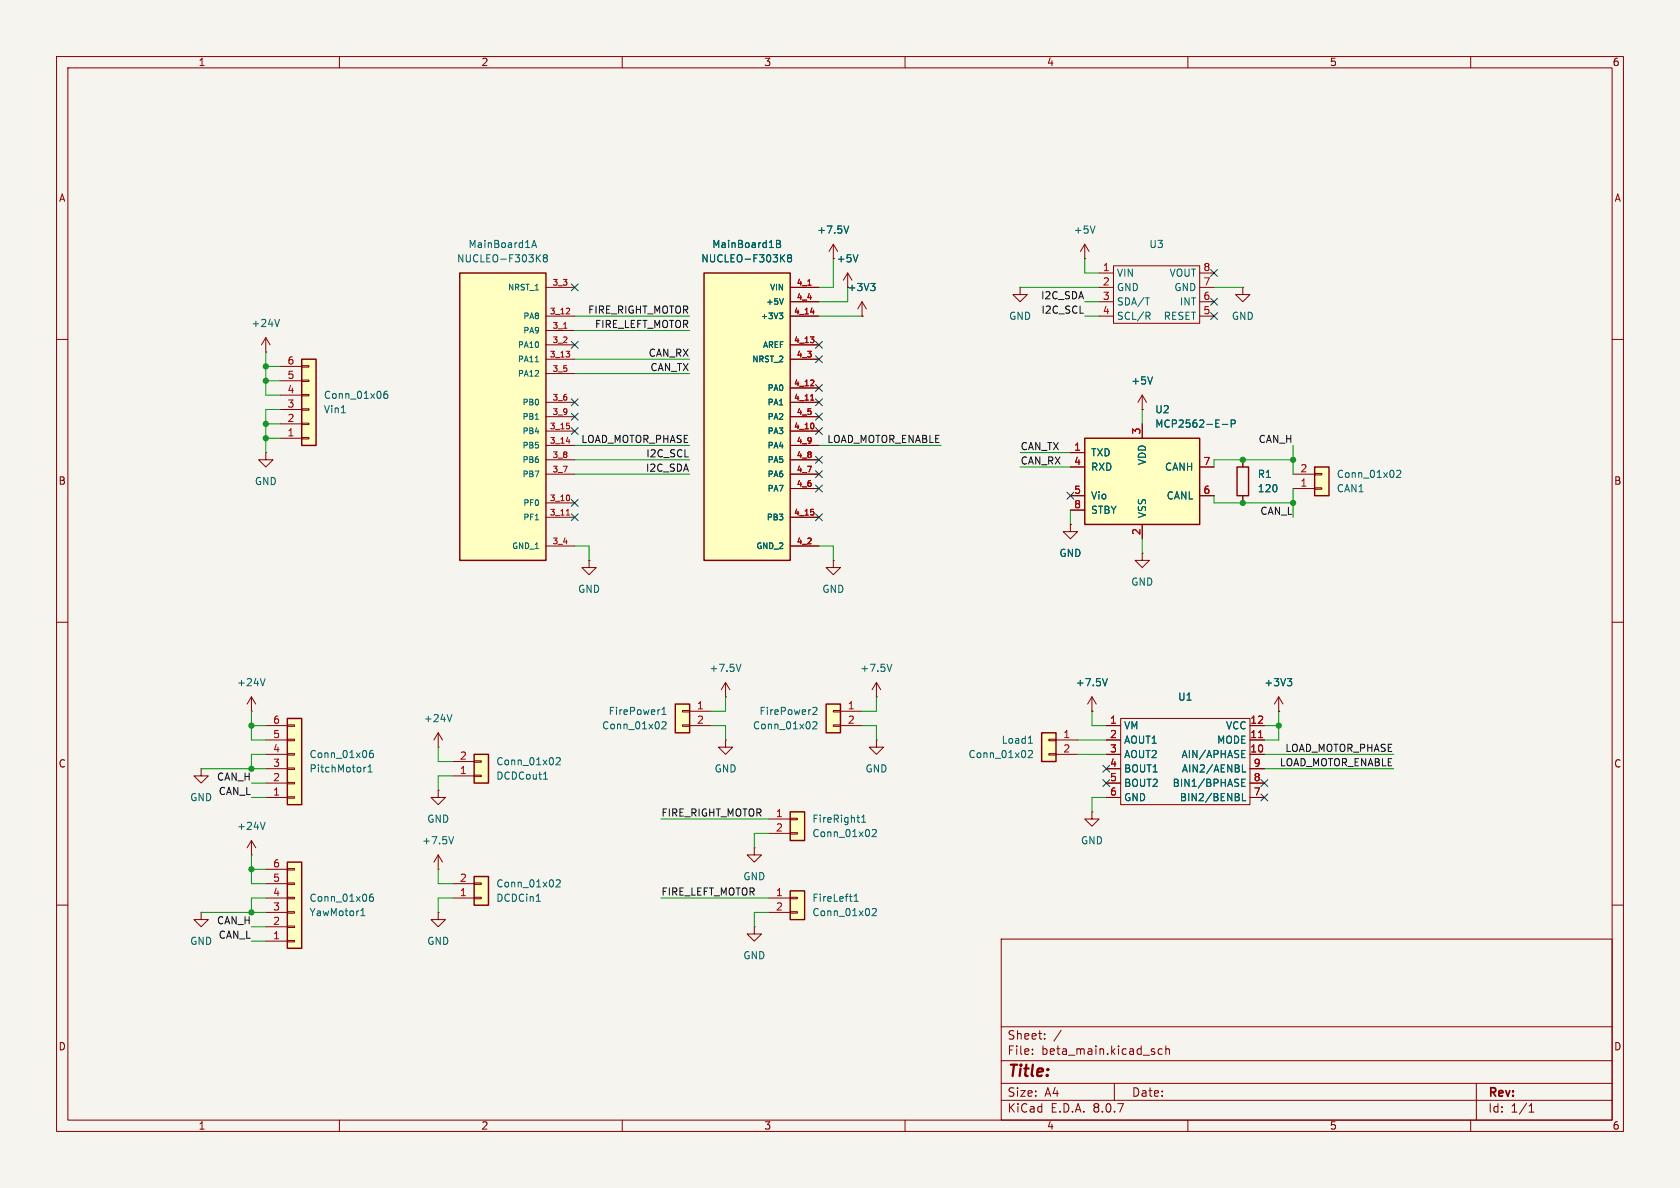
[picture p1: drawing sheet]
<svg xmlns="http://www.w3.org/2000/svg" width="297mm" height="210mm" viewBox="0 0 297 210" stroke-linecap="round" stroke-linejoin="round" font-family="sans-serif">
<path d="M0 0h297v210h-297z" fill="#f5f4ef" stroke="#f5f4ef" stroke-width=".18"/>
<g fill="none" stroke="#840000" stroke-width=".18">
<path d="M10 10h277v190h-277zM12 12h273v186h-273zM60 10v2M110 10v2M160 10v2M210 10v2M260 10v2M10 60h2M285 60h2M10 110h2M285 110h2M10 160h2"/>
<path d="M177 166h108v32h-108zM285 160h2M60 198v2M110 198v2M160 198v2M177 194.5h108M177 191.5h108M177 187.5h108M177 181.5h108M182.5 186.3v.1M182.5 185.5v.1M184.7 183.6v.1"/>
<path d="M184.7 182.8v.1M187.6 182.1l-1.3 2M197 191.5v3M205.5 185.5l-.5-.1-.3 .3v.4l.2 .2h.6M206.1 185.5l.2-.1 .4 .1v.9M206.1 184.9v1.5M210 198v2M260 198v2M261 191.5v6.5M270.3 196.6h.9M270.3 195.5l.4-.4v1.5"/>
</g>
<path d="M81.3 48.3h15.2v50.8h-15.2z" fill="#ffffc2"/>
<path d="M81.3 48.3h15.2v50.8h-15.2z" fill="none" stroke="#840000" stroke-width=".25"/>
<g fill="none" stroke="#840000" stroke-width=".18">
<path d="M96.5 58.4h5.1M96.5 55.9h5.1M96.5 50.8h5.1M147.3 43.2l-.7 1.3M147.3 43.2v2.5M147.3 43.2l.8 1.3M149.9 48.3l-.8 1.2M149.9 48.3v2.5M149.9 48.3l.7 1.2M152.4 55.9h.1M152.4 53.3l-.8 1.3M152.4 53.3v2.6"/>
<path d="M152.4 53.3l.8 1.3M180.3 50.8v1.3h1.3l-1.3 1.2-1.2-1.2h1.2M180.3 50.8h.1M191.8 45.7h.1M191.8 43.2l-.8 1.3M191.8 43.2v2.5M191.8 43.2l.7 1.3M96.5 63.5h5.1M96.5 78.7h5.1M96.5 76.2h5.1M96.5 61h5.1M96.5 66h5.1"/>
<path d="M96.5 71.1h5.1M96.5 73.7h5.1M96.5 88.9h5.1M96.5 91.4h5.1M96.5 96.5h5.1M96.5 83.8h5.1M96.5 81.3h5.1M77.5 153.7h.1M77.5 151.1l-.8 1.3M77.5 151.1v2.6M77.5 151.1l.7 1.3"/>
</g>
<path d="M99.6 58h.6M100.1 55.5h.6M100.7 54.6v.3M100.1 62.1h.6l-.3 .4M100.1 78h.7M100.7 62.6v.4M100.7 75.3v.4M100.1 91.1h.6M100.7 87.7v.6" fill="none" stroke="#a90000" stroke-width=".18"/>
<g fill="none" stroke="#006464" stroke-width=".18">
<path d="M150 39.9l-.4 1.3M193.6 39.9l-.4 1.3M94 43.8l.4-1.3 .5 1.3M94.1 43.4h.6M95 45.6l.6 .7M95.6 45l-.8 .8M96.3 45.6l-.3-.3 .3-.3h.2l.3 .3-.3 .3M96.3 45.6l-.3 .2 .1 .4 .2 .1 .3-.1 .2-.1v-.3l-.3-.2M96.3 45.6h.2M151.7 45l-.4 1.3M153.9 50.1h.8l-.4 .5M154.5 50.6l.2 .2v.3l-.2 .3"/>
<path d="M94.6 64h.6M94.6 74.1h.6M94.6 91.9h.6M80.2 147.9l-.4 1.3"/>
</g>
<path d="M184.1 129.5h2.6v5.1h-2.6z" fill="#ffffc2"/>
<path d="M147.3 99.1v1.2h1.3l-1.3 1.3-1.3-1.3h1.3M147.3 99.1h.1M185.4 133.2h1.3v.3h-1.3zM185.4 130.7h1.3v.2h-1.3zM186.7 130.8h3.8M186.7 133.4h3.8M193 125.7h.1M193 123.2l-.7 1.3M193 123.2v2.5M193 123.2l.8 1.3" fill="none" stroke="#840000" stroke-width=".18"/>
<path d="M184.1 129.5h2.6v5.1h-2.6z" fill="none" stroke="#840000" stroke-width=".25"/>
<path d="M195.8 120l-.5 1.2M181.8 131.4h.7M181.8 132.8l.5-.1 .2 .3-.8 .9h.8" fill="none" stroke="#006464" stroke-width=".18"/>
<path d="M83.8 154.9h2.6v5.1h-2.6z" fill="#ffffc2"/>
<g fill="none" stroke="#840000" stroke-width=".18">
<path d="M104.1 99.1v1.2h1.3l-1.3 1.3-1.2-1.3h1.2M104.1 99.1h.1M201.9 97.8v1.3h1.3l-1.3 1.2-1.2-1.2h1.2M201.9 97.8h.1M128.3 123.2h.1M128.3 120.7l-.8 1.2M128.3 120.7v2.5M128.3 120.7l.7 1.2M80 158.8h3.8M80 156.2h3.8M83.8 156.1h1.3v.2h-1.3zM83.8 158.6h1.3v.3h-1.3z"/>
<path d="M133.3 163.8v1.3h1.3l-1.3 1.3-1.2-1.3h1.2M133.3 163.8h.1"/>
</g>
<path d="M83.8 154.9h2.6v5.1h-2.6z" fill="none" stroke="#840000" stroke-width=".25"/>
<path d="M131 117.4l-.4 1.3M94.8 159.3h.7M98.3 155.6l.5-.1 .2 .4-.7 .9h.7" fill="none" stroke="#006464" stroke-width=".18"/>
<path d="M50.8 127h2.5v15.2h-2.5z" fill="#ffffc2"/>
<path d="M47 138.4h3.8M47 135.9h3.8M47 133.4h3.8M47 130.8h3.8M47 128.3h3.8M50.8 128.1h1.3v.3h-1.3zM50.8 130.7h1.3v.2h-1.3zM50.8 133.2h1.3v.3h-1.3zM50.8 135.8h1.3v.2h-1.3zM50.8 138.3h1.3v.3h-1.3zM47 141h3.8M50.8 140.8h1.3v.3h-1.3z" fill="none" stroke="#840000" stroke-width=".18"/>
<path d="M50.8 127h2.5v15.2h-2.5z" fill="none" stroke="#840000" stroke-width=".25"/>
<path d="M64.3 135.6v.9M64.7 135.6l-.4 .3M65.1 136.5h.7M65.1 135.6l.3-.4v1.3M65.9 132.7h-.4a.86 .86 0 0 0 0 1.2l.5-.1v-.4l-.2-.3h-.3l-.2 .3" fill="none" stroke="#006464" stroke-width=".18"/>
<path d="M50.8 152.4h2.5v15.2h-2.5z" fill="#ffffc2"/>
<g fill="none" stroke="#840000" stroke-width=".18">
<path d="M128.3 130.8v1.3h1.2l-1.2 1.3-1.3-1.3h1.3M128.3 130.8h.1M47 158.8h3.8M47 156.2h3.8M47 153.7h3.8M50.8 153.5h1.3v.3h-1.3zM50.8 156.1h1.3v.2h-1.3zM50.8 158.6h1.3v.3h-1.3zM133.3 149.9v1.2h1.3l-1.3 1.3-1.2-1.3h1.2M133.3 149.9h.1M47 166.4h3.8M47 163.8h3.8"/>
<path d="M47 161.3h3.8M50.8 161.2h1.3v.2h-1.3zM50.8 163.7h1.3v.3h-1.3zM50.8 166.2h1.3v.3h-1.3z"/>
</g>
<path d="M50.8 152.4h2.5v15.2h-2.5z" fill="none" stroke="#840000" stroke-width=".25"/>
<path d="M65.9 158.1h-.4a.86 .86 0 0 0 0 1.2l.5-.1v-.4l-.2-.3h-.3l-.2 .3M63.8 161.9h.7M63.8 161l.4-.4v1.3" fill="none" stroke="#006464" stroke-width=".18"/>
<path d="M124.5 48.3h15.2v50.8h-15.2z" fill="#ffffc2"/>
<path d="M124.5 48.3h15.2v50.8h-15.2z" fill="none" stroke="#840000" stroke-width=".25"/>
<g fill="none" stroke="#840000" stroke-width=".18">
<path d="M139.7 50.8h5.1M139.7 55.9h5.1M139.7 53.3h5.1M139.7 76.2h5.1M139.7 71.1h5.1M139.7 68.6h5.1M139.7 61h5.1M139.7 63.5h5.1M139.7 73.7h5.1M139.7 78.7h5.1M139.7 91.4h5.1M139.7 96.5h5.1"/>
<path d="M139.7 86.4h5.1M139.7 83.8h5.1M139.7 81.3h5.1"/>
</g>
<path d="M142.8 50.4h.6M143.3 59.6h.6l-.4 .3M143.3 55.2h.6M143.3 68.2h.6M143.3 70.7h.6M143.8 75v.6M143.8 60v.5M143.8 67.3v.3M143.8 90.5v.5" fill="none" stroke="#a90000" stroke-width=".18"/>
<path d="M137.3 42.5h.4l.2 .2-.2 .4 .2 .1 .1 .3-.2 .3h-.5zM137.3 43.1h.4M137.8 55.3h.6l-.3 .4 .2 .1 .1 .3-.2 .2h-.3M138.2 45.6l.5 .7M138.5 52.8l-.4 1M138.7 45l-.7 .8M139.5 45.6l-.3-.3 .3-.3h.2l.2 .3-.2 .3M139.5 45.6l-.3 .2 .1 .4 .2 .1 .3-.1 .1-.1v-.3l-.2-.2M139.5 45.6h.2" fill="none" stroke="#006464" stroke-width=".18"/>
<path d="M139.7 157.5h2.5v5.1h-2.5z" fill="#ffffc2"/>
<path d="M135.9 158.8h3.8M139.7 158.6h1.3v.3h-1.3zM135.9 161.3h3.8M139.7 161.2h1.3v.2h-1.3z" fill="none" stroke="#840000" stroke-width=".18"/>
<path d="M139.7 157.5h2.5v5.1h-2.5z" fill="none" stroke="#840000" stroke-width=".25"/>
<path d="M151 159.3h.7M151 158.4l.4-.3v1.2M154.2 160.7l.5-.1 .2 .4-.8 .9h.8" fill="none" stroke="#006464" stroke-width=".18"/>
<path d="M53.3 63.5h2.6v15.2h-2.6z" fill="#ffffc2"/>
<g fill="none" stroke="#840000" stroke-width=".18">
<path d="M49.5 77.5h3.8M49.5 74.9h3.8M49.5 72.4h3.8M49.5 69.9h3.8M49.5 67.3h3.8M49.5 64.8h3.8M53.3 64.6h1.3v.3h-1.3zM53.3 67.2h1.3v.2h-1.3zM53.3 69.7h1.3v.3h-1.3zM53.3 72.3h1.3v.2h-1.3zM53.3 74.8h1.3v.3h-1.3zM53.3 77.3h1.3v.3h-1.3z"/>
<path d="M154.9 130.8v1.3h1.3l-1.3 1.3-1.2-1.3h1.2M154.9 130.8h.1M35.6 161.3v1.3h1.2l-1.2 1.2-1.3-1.2h1.3M35.6 161.3h.1M77.5 161.3v1.3h1.2l-1.2 1.2-1.3-1.2h1.3M77.5 161.3h.1"/>
</g>
<path d="M53.3 63.5h2.6v15.2h-2.6z" fill="none" stroke="#840000" stroke-width=".25"/>
<path d="M60.3 73h.8M68.4 69.2h-.3a.86 .86 0 0 0 0 1.2l.4-.1 .1-.4-.3-.3h-.2l-.3 .3" fill="none" stroke="#006464" stroke-width=".18"/>
<path d="M139.7 143.5h2.5v5.1h-2.5z" fill="#ffffc2"/>
<path d="M226.1 125.7h.1M226.1 123.2l-.8 1.3M226.1 123.2v2.5M226.1 123.2l.7 1.3M44.4 151.1h.1M44.4 148.6l-.7 1.3M44.4 148.6v2.5M44.4 148.6l.8 1.3M135.9 144.8h3.8M135.9 147.3h3.8M139.7 147.2h1.3v.2h-1.3zM139.7 144.7h1.3v.2h-1.3z" fill="none" stroke="#840000" stroke-width=".18"/>
<path d="M139.7 143.5h2.5v5.1h-2.5z" fill="none" stroke="#840000" stroke-width=".25"/>
<path d="M227.6 120h.8l-.5 .4M228.1 120.4l.3 .3v.3l-.3 .2M46.9 145.4l-.5 1.2M151.5 144.5h.5M151.8 145.4h.2M152.3 145.4h.8M152.3 144.5l.4-.4v1.3M154.2 146.8l.5-.2 .2 .4-.8 .9h.8" fill="none" stroke="#006464" stroke-width=".18"/>
<path d="M232.4 82.6h2.5v5h-2.5z" fill="#ffffc2"/>
<g fill="none" stroke="#840000" stroke-width=".18">
<path d="M47 59.7l-.8 1.3M47 59.7v2.5M47 59.7l.8 1.3M194.3 48.3h2.5M194.3 50.8h2.5M194.3 53.3h2.5M194.3 55.9h2.5M196.8 47h15.3v10.2h-15.3zM212.1 48.3h2.5M212.1 50.8h2.5M212.1 53.3h2.5M212.1 55.9h2.5"/>
<path d="M219.7 50.8v1.3h1.3l-1.3 1.2-1.3-1.2h1.3M219.7 50.8h.1M47 62.2h.1M201.9 72.4h.1M201.9 69.9l-.7 1.2M201.9 69.9v2.5M201.9 69.9l.8 1.2M228.6 86.4h3.8M228.6 83.8h3.8M232.4 83.7h1.3v.2h-1.3zM232.4 86.2h1.3v.3h-1.3zM154.9 123.2h.1"/>
<path d="M154.9 120.7l-.7 1.2M154.9 120.7v2.5M154.9 120.7l.8 1.2"/>
</g>
<path d="M232.4 82.6h2.5v5h-2.5z" fill="none" stroke="#840000" stroke-width=".25"/>
<path d="M49.4 56.5l-.4 1.2M202.5 52.6h.7M202.9 55.9l.4 .6M203.1 55.2l.2 .2v.3l-.2 .2M203.7 66.6l-.4 1.3M246.9 83.3l.5-.2 .2 .4-.7 .9h.7M157.7 117.4l-.5 1.3" fill="none" stroke="#006464" stroke-width=".18"/>
<path d="M119.4 124.5h2.5v5h-2.5z" fill="#ffffc2"/>
<path d="M47 80v1.3h1.3l-1.3 1.3-1.3-1.3h1.3M47 80h.1M120.6 128.1h1.3v.3h-1.3zM120.6 125.6h1.3v.3h-1.3zM121.9 125.7h3.8M121.9 128.3h3.8" fill="none" stroke="#840000" stroke-width=".18"/>
<path d="M119.4 124.5h2.5v5h-2.5z" fill="none" stroke="#840000" stroke-width=".25"/>
<path d="M117 126.3h.8M117 125.4l.4-.4v1.3M117 127.7l.5-.1 .3 .3-.8 .9h.8" fill="none" stroke="#006464" stroke-width=".18"/>
<path d="M191.8 77.5h20.3v15.2h-20.3z" fill="#ffffc2"/>
<path d="M191.8 77.5h20.3v15.2h-20.3zM218.7 82.6h2v5h-2z" fill="none" stroke="#840000" stroke-width=".25"/>
<g fill="none" stroke="#840000" stroke-width=".18">
<path d="M201.9 74.9v2.6M189.2 80h2.6M189.2 82.6h2.6M189.2 87.6h2.6M189.2 90.2h2.6M201.9 92.7v2.6M212.1 82.6h2.5M212.1 87.6h2.5M219.7 81.3v1.3M219.7 87.6v1.3M35.6 135.9v1.3h1.2l-1.2 1.2-1.3-1.2h1.3M35.6 135.9h.1"/>
<path d="M44.4 125.7h.1M44.4 123.2l-.7 1.3M44.4 123.2v2.5M44.4 123.2l.8 1.3M77.5 132.1h.1M77.5 139.7v1.3h1.2l-1.2 1.2-1.3-1.2h1.3M77.5 139.7h.1M77.5 129.5l-.8 1.3M77.5 129.5v2.6M77.5 129.5l.7 1.3M195.6 128.3h2.5M195.6 133.4h2.5"/>
<path d="M195.6 130.8h2.5M195.6 135.9h2.5M195.6 138.4h2.5M198.1 127h22.9v15.2h-22.9zM221 128.3h2.5M221 133.4h2.5M221 130.8h2.5M221 135.9h2.5M221 138.4h2.5M193 143.5v1.3h1.3l-1.3 1.3-1.2-1.3h1.2M193 143.5h.1M195.6 141h2.5"/>
<path d="M221 141h2.5"/>
</g>
<path d="M216.1 75h1M217.7 74.9l.6-.1 .1-.1-.1-.3-.6-.2v1.3M46.9 120l-.5 1.2M79.9 126.3l-.4 1.3M219.5 133.3h.4M219.5 133.9h.6M219.5 132.7h.6M219.5 138.3h.4M219.6 136.5h.7M220.1 137.7h-.6v1.3h.6M219.6 140.3v1.2h.7" fill="none" stroke="#006464" stroke-width=".18"/>
<path d="M222.5 130.4h.7" fill="none" stroke="#a90000" stroke-width=".18"/>
<path d="M83.8 133.4h2.6v5h-2.6z" fill="#ffffc2"/>
<path d="M80 137.2h3.8M80 134.6h3.8M83.8 134.5h1.3v.2h-1.3zM83.8 137h1.3v.3h-1.3z" fill="none" stroke="#840000" stroke-width=".18"/>
<path d="M83.8 133.4h2.6v5h-2.6z" fill="none" stroke="#840000" stroke-width=".25"/>
<path d="M96.1 137.7h.7M98.3 134.1l.5-.2 .2 .4-.7 .9h.7" fill="none" stroke="#006464" stroke-width=".18"/>
<path d="M146 124.5h2.6v5h-2.6z" fill="#ffffc2"/>
<g fill="none" stroke="#840000" stroke-width=".18">
<path d="M139.7 50.8h5.1M139.7 55.9h5.1M139.7 53.3h5.1M152.4 55.9h.1M139.7 76.2h5.1M139.7 71.1h5.1M139.7 68.6h5.1M139.7 61h5.1M139.7 63.5h5.1M139.7 73.7h5.1M139.7 78.7h5.1M201.9 72.4h.1"/>
<path d="M201.9 74.9v2.6M139.7 91.4h5.1M139.7 96.5h5.1M139.7 86.4h5.1M139.7 83.8h5.1M139.7 81.3h5.1M189.2 92.7v1.3h1.3l-1.3 1.3-1.2-1.3h1.2M189.2 92.7h.1M189.2 80h2.6M189.2 82.6h2.6M189.2 87.6h2.6M189.2 90.2h2.6"/>
<path d="M201.9 92.7v2.6M212.1 82.6h2.5M212.1 87.6h2.5M219.7 81.3v1.3M219.7 87.6v1.3M147.3 128.1h1.3v.3h-1.3zM147.3 125.6h1.3v.3h-1.3zM148.6 125.7h3.8M148.6 128.3h3.8M193 125.7h.1M195.6 128.3h2.5M195.6 133.4h2.5"/>
<path d="M195.6 130.8h2.5M195.6 135.9h2.5M195.6 138.4h2.5M221 128.3h2.5M221 133.4h2.5M221 130.8h2.5M221 135.9h2.5M221 138.4h2.5M226.1 125.7h.1M195.6 141h2.5M221 141h2.5"/>
</g>
<path d="M146 124.5h2.6v5h-2.6z" fill="none" stroke="#840000" stroke-width=".25"/>
<g fill="none" stroke="#006464" stroke-width=".18">
<path d="M150 39.9l-.4 1.3M137.3 42.5h.4l.2 .2-.2 .4 .2 .1 .1 .3-.2 .3h-.5zM137.3 43.1h.4M137.8 55.3h.6l-.3 .4 .2 .1 .1 .3-.2 .2h-.3M138.2 45.6l.5 .7M138.5 52.8l-.4 1M138.7 45l-.7 .8M139.5 45.6l-.3-.3 .3-.3h.2l.2 .3-.2 .3M139.5 45.6l-.3 .2 .1 .4 .2 .1 .3-.1 .1-.1v-.3l-.2-.2M139.5 45.6h.2M151.7 45l-.4 1.3M153.9 50.1h.8l-.4 .5"/>
<path d="M154.5 50.6l.2 .2v.3l-.2 .3M203.7 66.6l-.4 1.3M216.1 75h1M217.7 74.9l.6-.1 .1-.1-.1-.3-.6-.2v1.3M195.8 120l-.5 1.2M227.6 120h.8l-.5 .4M143.7 125.2l.5-.2 .2 .4-.8 .9h.8M143.7 127.7l.5-.1 .2 .3-.8 .9h.8M219.5 133.3h.4M219.5 133.9h.6M219.5 132.7h.6M219.5 138.3h.4"/>
<path d="M219.6 136.5h.7M220.1 137.7h-.6v1.3h.6M228.1 120.4l.3 .3v.3l-.3 .2M219.6 140.3v1.2h.7"/>
</g>
<g fill="none" stroke="#009600" stroke-width=".18">
<path d="M101.6 55.9h20.3M101.6 58.4h20.3M144.8 55.9h7.6M147.3 45.7v5.1h-2.5M149.9 50.8v2.5h-5.1M180.3 50.8h14M191.8 45.7v2.6h2.5M191.8 55.9h2.5M191.8 53.3h2.5M214.6 50.8h5.1M47 62.2v7.7h2.5M47 74.9h2.5"/>
<path d="M47 77.5h2.5M47 64.8h2.5M47 67.3h2.5M49.5 72.4h-2.5v7.6M101.6 78.7h20.3M101.6 63.5h20.3M101.6 66h20.3M144.8 78.7h21.6M201.9 72.4v2.5M228.6 78.7v5.1M101.6 81.3h20.3M101.6 83.8h20.3"/>
<path d="M101.6 96.5h2.5v2.6M144.8 96.5h2.5v2.6M180.3 82.6h8.9M180.3 80h8.9M189.2 90.2v2.5M201.9 95.3v2.5M214.6 87.6v1.3h14M228.6 86.4v5M228.6 81.3h-14v1.3M35.6 135.9h11.4M44.4 125.7v5.1h2.6M44.4 128.3h2.6"/>
<path d="M44.4 138.4h2.6M47 133.4h-2.6v2.5M77.5 132.1v2.5h2.5M80 137.2h-2.5v2.5M125.7 128.3h2.6v2.5M128.3 123.2v2.5h-2.6M152.4 128.3h2.5v2.5M154.9 123.2v2.5h-2.5M190.5 130.8h5.1M190.5 133.4h5.1M193 125.7v2.6h2.6M223.5 135.9h22.9"/>
<path d="M223.5 133.4h22.9M223.5 128.3h2.6M226.1 125.7v5.1h-2.6M44.4 151.1v5.1h2.6M44.4 141h2.6M44.4 153.7h2.6M47 158.8h-2.6v2.5M77.5 153.7v2.5h2.5M80 158.8h-2.5v2.5M116.8 158.8h19.1M116.8 144.8h19.1M135.9 147.3h-2.6v2.6"/>
<path d="M195.6 141h-2.6v2.5M35.6 161.3h11.4M44.4 166.4h2.6M44.4 163.8h2.6M135.9 161.3h-2.6v2.5"/>
</g>
<g fill="none" stroke="#000084" stroke-width=".18">
<path d="M101 50.2l1.2 1.2M102.2 50.2l-1.2 1.2M214 47.7l1.2 1.2M214 52.7l1.2 1.2M214 55.3l1.2 1.2M215.2 47.7l-1.2 1.2M215.2 52.7l-1.2 1.2M215.2 55.3l-1.2 1.2M101 60.4l1.2 1.2M101 75.6l1.2 1.2M101 73.1l1.2 1.2M101 70.5l1.2 1.2"/>
<path d="M102.2 60.4l-1.2 1.2M102.2 75.6l-1.2 1.2M102.2 73.1l-1.2 1.2M102.2 70.5l-1.2 1.2M144.2 60.4l1.2 1.2M144.2 73.1l1.2 1.2M144.2 70.5l1.2 1.2M144.2 68l1.2 1.2M144.2 62.9l1.2 1.2M144.2 75.6l1.2 1.2M145.4 60.4l-1.2 1.2M145.4 73.1l-1.2 1.2"/>
<path d="M145.4 70.5l-1.2 1.2M145.4 68l-1.2 1.2M145.4 62.9l-1.2 1.2M145.4 75.6l-1.2 1.2M101 88.3l1.2 1.2M101 90.8l1.2 1.2M102.2 88.3l-1.2 1.2M102.2 90.8l-1.2 1.2M144.2 80.7l1.2 1.2M144.2 83.2l1.2 1.2M144.2 85.8l1.2 1.2M144.2 90.8l1.2 1.2"/>
<path d="M145.4 80.7l-1.2 1.2M145.4 83.2l-1.2 1.2M145.4 85.8l-1.2 1.2M145.4 90.8l-1.2 1.2M188.6 87l1.2 1.2M189.8 87l-1.2 1.2M195 137.8l1.2 1.2M195 135.3l1.2 1.2M196.2 137.8l-1.2 1.2M196.2 135.3l-1.2 1.2M222.9 137.8l1.2 1.2M224.1 137.8l-1.2 1.2"/>
<path d="M222.9 140.4l1.2 1.2M224.1 140.4l-1.2 1.2"/>
</g>
<path d="M142.8 50.4h.6M143.3 59.6h.6l-.4 .3M143.3 55.2h.6M143.3 68.2h.6M143.3 70.7h.6M143.8 75v.6M143.8 60v.5M143.8 67.3v.3M143.8 90.5v.5M222.5 130.4h.7" fill="none" stroke="#a90000" stroke-width=".18"/>
<g fill="#009600" stroke="#009600" stroke-width=".18">
<circle cx="228.6" cy="88.9" r=".46"/>
<circle cx="228.6" cy="81.3" r=".46"/>
<circle cx="47" cy="64.8" r=".46"/>
<circle cx="47" cy="67.3" r=".46"/>
<circle cx="47" cy="74.9" r=".46"/>
<circle cx="47" cy="77.5" r=".46"/>
<circle cx="44.4" cy="128.3" r=".46"/>
<circle cx="219.7" cy="81.3" r=".46"/>
<circle cx="219.7" cy="88.9" r=".46"/>
<circle cx="226.1" cy="128.3" r=".46"/>
<circle cx="44.4" cy="153.7" r=".46"/>
<circle cx="44.4" cy="161.3" r=".46"/>
<circle cx="44.4" cy="135.9" r=".46"/>
</g>
<text font-size="2.8" fill="#840000" x="178" y="190.9">Title:</text>
<g font-size="2.1" fill="#840000">
<text x="178" y="184">Sheet:</text>
<text x="178" y="186.7">File:</text>
<text x="184.1" y="186.7">beta_main.kicad_sch</text>
<text x="178" y="196.9">KiCad</text>
<text x="178" y="194.1">Size:</text>
<text x="184.7" y="194.1">A4</text>
<text x="185.7" y="196.9">E.D.A.</text>
<text x="193.3" y="196.9">8.0.7</text>
<text x="200" y="194.1">Date:</text>
<text x="263" y="194.3">Rev:</text>
<text x="263" y="196.9">Id:</text>
<text x="267.1" y="196.9">1/1</text>
</g>
<g font-size="1.8" fill="#840000">
<text x="35" y="11.9">1</text>
<text x="85" y="11.9">2</text>
<text x="135" y="11.9">3</text>
<text x="185" y="11.9">4</text>
<text x="235" y="11.9">5</text>
<text x="285" y="11.9">6</text>
<text x="10.3" y="35.9">A</text>
<text x="285.3" y="35.9">A</text>
<text x="147.8" y="46.6">+5V</text>
<text x="10.3" y="85.9">B</text>
<text x="285.3" y="85.9">B</text>
<text x="10.3" y="135.9">C</text>
<text x="285.3" y="135.9">C</text>
<text x="10.3" y="185.9">D</text>
<text x="285.3" y="185.9">D</text>
<text x="35" y="199.9">1</text>
<text x="85" y="199.9">2</text>
<text x="135" y="199.9">3</text>
<text x="185" y="199.9">4</text>
<text x="235" y="199.9">5</text>
<text x="285" y="199.9">6</text>
</g>
<g font-size="1.8" fill="#006464">
<text x="144.4" y="41.5">+7.5V</text>
<text x="189.7" y="41.5">+5V</text>
<text x="80.7" y="46.6">NUCLEO-F303K8</text>
<text x="82.7" y="44">MainBoard1A</text>
<text x="123.9" y="46.6">NUCLEO-F303K8</text>
<text x="125.8" y="44">MainBoard1B</text>
<text x="203.1" y="44">U3</text>
<text x="149.8" y="51.7">+3V3</text>
<text x="197.4" y="49.1">VIN</text>
<text x="197.4" y="51.7">GND</text>
<text x="206.7" y="49.1">VOUT</text>
<text x="207.5" y="51.7">GND</text>
<text x="44.3" y="58">+24V</text>
<text x="178.3" y="56.7">GND</text>
<text x="197.4" y="54.2">SDA/T</text>
<text x="197.4" y="56.7">SCL/R</text>
<text x="205.6" y="56.7">RESET</text>
<text x="208.5" y="54.2">INT</text>
<text x="217.7" y="56.7">GND</text>
<text x="57.2" y="70.7">Conn_01x06</text>
<text x="199.9" y="68.2">+5V</text>
<text x="57.2" y="73.3">Vin1</text>
<text x="204.1" y="73.3">U2</text>
<text x="204.1" y="75.8">MCP2562-E-P</text>
<text x="192.8" y="80.9">TXD</text>
<text x="192.8" y="83.4">RXD</text>
<text x="202.8" y="82.3" transform="rotate(-90 202.8 82.3)">VDD</text>
<text x="205.9" y="83.4">CANH</text>
<text x="45" y="86">GND</text>
<text x="192.8" y="88.5">Vio</text>
<text x="206.2" y="88.5">CANL</text>
<text x="222.3" y="84.7">R1</text>
<text x="222.3" y="87.2">120</text>
<text x="236.2" y="84.7">Conn_01x02</text>
<text x="236.2" y="87.2">CAN1</text>
<text x="192.8" y="91">STBY</text>
<text x="202.8" y="91.7" transform="rotate(-90 202.8 91.7)">VSS</text>
<text x="187.2" y="98.7">GND</text>
<text x="102.1" y="105">GND</text>
<text x="145.3" y="105">GND</text>
<text x="199.9" y="103.7">GND</text>
<text x="125.3" y="119">+7.5V</text>
<text x="152" y="119">+7.5V</text>
<text x="41.8" y="121.5">+24V</text>
<text x="190.1" y="121.5">+7.5V</text>
<text x="208.2" y="124.1">U1</text>
<text x="223.4" y="121.5">+3V3</text>
<text x="74.8" y="127.9">+24V</text>
<text x="106.3" y="129.1">Conn_01x02</text>
<text x="107.5" y="126.6">FirePower1</text>
<text x="133" y="129.1">Conn_01x02</text>
<text x="134.2" y="126.6">FirePower2</text>
<text x="177" y="131.7">Load1</text>
<text x="198.6" y="129.1">VM</text>
<text x="198.6" y="131.7">AOUT1</text>
<text x="215.1" y="131.7">MODE</text>
<text x="216.6" y="129.1">VCC</text>
<text x="54.6" y="136.8">PitchMotor1</text>
<text x="54.6" y="134.2">Conn_01x06</text>
<text x="87.6" y="135.5">Conn_01x02</text>
<text x="126.2" y="136.8">GND</text>
<text x="152.9" y="136.8">GND</text>
<text x="171.1" y="134.2">Conn_01x02</text>
<text x="198.6" y="134.2">AOUT2</text>
<text x="198.6" y="136.8">BOUT1</text>
<text x="208.8" y="134.2">AIN/APHASE</text>
<text x="208.8" y="136.8">AIN2/AENBL</text>
<text x="33.5" y="141.8">GND</text>
<text x="87.6" y="138">DCDCout1</text>
<text x="198.6" y="139.3">BOUT2</text>
<text x="198.6" y="141.8">GND</text>
<text x="207.2" y="139.3">BIN1/BPHASE</text>
<text x="208.5" y="141.8">BIN2/BENBL</text>
<text x="41.8" y="146.9">+24V</text>
<text x="74.5" y="149.5">+7.5V</text>
<text x="75.4" y="145.6">GND</text>
<text x="143.5" y="148.2">Conn_01x02</text>
<text x="143.5" y="145.6">FireRight1</text>
<text x="191" y="149.5">GND</text>
<text x="131.3" y="155.8">GND</text>
<text x="54.6" y="159.6">Conn_01x06</text>
<text x="87.6" y="159.6">DCDCin1</text>
<text x="87.6" y="157.1">Conn_01x02</text>
<text x="143.5" y="159.6">FireLeft1</text>
<text x="33.5" y="167.2">GND</text>
<text x="54.6" y="162.2">YawMotor1</text>
<text x="75.4" y="167.2">GND</text>
<text x="143.5" y="162.2">Conn_01x02</text>
<text x="131.3" y="169.8">GND</text>
</g>
<g font-size="1.8" fill="#0f0f0f">
<text x="183.9" y="53">I2C_SDA</text>
<text x="103.9" y="55.5">FIRE_RIGHT_MOTOR</text>
<text x="105.1" y="58.1">FIRE_LEFT_MOTOR</text>
<text x="184" y="55.5">I2C_SCL</text>
<text x="114.6" y="63.2">CAN_RX</text>
<text x="114.9" y="65.7">CAN_TX</text>
<text x="102.7" y="78.4">LOAD_MOTOR_PHASE</text>
<text x="114.1" y="83.5">I2C_SDA</text>
<text x="114.2" y="80.9">I2C_SCL</text>
<text x="146.1" y="78.4">LOAD_MOTOR_ENABLE</text>
<text x="180.3" y="79.7">CAN_TX</text>
<text x="180.3" y="82.2">CAN_RX</text>
<text x="222.4" y="78.4">CAN_H</text>
<text x="222.7" y="91.1">CAN_L</text>
<text x="226.2" y="135.5">LOAD_MOTOR_ENABLE</text>
<text x="227.1" y="133">LOAD_MOTOR_PHASE</text>
<text x="38.3" y="138.1">CAN_H</text>
<text x="38.6" y="140.6">CAN_L</text>
<text x="116.8" y="144.4">FIRE_RIGHT_MOTOR</text>
<text x="116.8" y="158.4">FIRE_LEFT_MOTOR</text>
<text x="38.3" y="163.5">CAN_H</text>
<text x="38.6" y="166">CAN_L</text>
</g>
<g font-size="1.8" fill="#a90000">
<text x="194.9" y="48">1</text>
<text x="194.9" y="50.5">2</text>
<text x="194.9" y="53.1">3</text>
<text x="212.7" y="53.1">6</text>
<text x="212.7" y="50.5">7</text>
<text x="212.7" y="48">8</text>
<text x="194.9" y="55.6">4</text>
<text x="212.7" y="55.6">5</text>
<text x="50.7" y="64.5">6</text>
<text x="50.7" y="69.6">4</text>
<text x="50.7" y="67.1">5</text>
<text x="50.7" y="77.2">1</text>
<text x="50.7" y="74.7">2</text>
<text x="50.7" y="72.1">3</text>
<text x="201.7" y="76.9" transform="rotate(-90 201.7 76.9)">3</text>
<text x="189.8" y="79.8">1</text>
<text x="189.8" y="82.3">4</text>
<text x="212.7" y="82.3">7</text>
<text x="229.8" y="83.6">2</text>
<text x="189.8" y="87.4">5</text>
<text x="189.8" y="89.9">8</text>
<text x="212.7" y="87.4">6</text>
<text x="229.8" y="86.1">1</text>
<text x="201.7" y="94.7" transform="rotate(-90 201.7 94.7)">2</text>
<text x="123.1" y="125.5">1</text>
<text x="149.8" y="125.5">1</text>
<text x="48.2" y="130.6">5</text>
<text x="48.2" y="128">6</text>
<text x="123.1" y="128">2</text>
<text x="149.8" y="128">2</text>
<text x="187.9" y="130.6">1</text>
<text x="196.1" y="128">1</text>
<text x="196.1" y="130.6">2</text>
<text x="220.9" y="130.6">11</text>
<text x="220.9" y="128">12</text>
<text x="48.2" y="135.6">3</text>
<text x="48.2" y="133.1">4</text>
<text x="81.2" y="136.9">1</text>
<text x="81.2" y="134.4">2</text>
<text x="187.9" y="133.1">2</text>
<text x="196.1" y="133.1">3</text>
<text x="196.1" y="135.6">4</text>
<text x="220.9" y="133.1">10</text>
<text x="221.5" y="135.6">9</text>
<text x="48.2" y="140.7">1</text>
<text x="48.2" y="138.2">2</text>
<text x="196.1" y="138.2">5</text>
<text x="196.1" y="140.7">6</text>
<text x="221.5" y="140.7">7</text>
<text x="221.5" y="138.2">8</text>
<text x="137.1" y="144.5">1</text>
<text x="137.1" y="147.1">2</text>
<text x="48.2" y="156">5</text>
<text x="48.2" y="153.4">6</text>
<text x="81.2" y="156">2</text>
<text x="48.2" y="161">3</text>
<text x="48.2" y="158.5">4</text>
<text x="81.2" y="158.5">1</text>
<text x="137.1" y="158.5">1</text>
<text x="137.1" y="161">2</text>
<text x="48.2" y="166.1">1</text>
<text x="48.2" y="163.6">2</text>
</g>
<g font-size="1.4" fill="#006464">
<text x="89.7" y="51.5">NRST_1</text>
<text x="136" y="51.5">VIN</text>
<text x="92.4" y="59.2">PA9</text>
<text x="92.4" y="56.6">PA8</text>
<text x="134.4" y="56.6">+3V3</text>
<text x="135.3" y="54.1">+5V</text>
<text x="91.4" y="64.2">PA11</text>
<text x="91.4" y="61.7">PA10</text>
<text x="132.9" y="64.2">NRST_2</text>
<text x="134.8" y="61.7">AREF</text>
<text x="91.4" y="66.8">PA12</text>
<text x="92.3" y="71.9">PB0</text>
<text x="135.6" y="71.9">PA1</text>
<text x="135.6" y="69.3">PA0</text>
<text x="92.3" y="76.9">PB4</text>
<text x="92.3" y="74.4">PB1</text>
<text x="135.6" y="76.9">PA3</text>
<text x="135.6" y="74.4">PA2</text>
<text x="92.3" y="79.5">PB5</text>
<text x="92.3" y="82">PB6</text>
<text x="135.6" y="82">PA5</text>
<text x="135.6" y="79.5">PA4</text>
<text x="92.3" y="84.6">PB7</text>
<text x="92.4" y="89.6">PF0</text>
<text x="135.6" y="87.1">PA7</text>
<text x="135.6" y="84.6">PA6</text>
<text x="92.4" y="92.2">PF1</text>
<text x="135.4" y="92.2">PB3</text>
<text x="90.4" y="97.3">GND_1</text>
<text x="133.6" y="97.3">GND_2</text>
</g>
<g font-size="1.4" fill="#a90000">
<text x="97.6" y="50.5">3_3</text>
<text x="140.8" y="50.5">4_1</text>
<text x="140.8" y="53.1">4_4</text>
<text x="97.1" y="55.6">3_12</text>
<text x="97.6" y="58.2">3_1</text>
<text x="140.3" y="55.6">4_14</text>
<text x="97.1" y="63.2">3_13</text>
<text x="97.6" y="60.7">3_2</text>
<text x="97.6" y="65.8">3_5</text>
<text x="140.3" y="60.7">4_13</text>
<text x="140.8" y="63.2">4_3</text>
<text x="97.6" y="70.9">3_6</text>
<text x="140.3" y="70.9">4_11</text>
<text x="140.3" y="68.3">4_12</text>
<text x="97.1" y="75.9">3_15</text>
<text x="97.6" y="73.4">3_9</text>
<text x="140.3" y="75.9">4_10</text>
<text x="140.8" y="73.4">4_5</text>
<text x="97.1" y="78.5">3_14</text>
<text x="97.6" y="83.6">3_7</text>
<text x="97.6" y="81">3_8</text>
<text x="140.8" y="83.6">4_7</text>
<text x="140.8" y="81">4_8</text>
<text x="140.8" y="78.5">4_9</text>
<text x="97.1" y="88.6">3_10</text>
<text x="140.8" y="86.1">4_6</text>
<text x="97.1" y="91.2">3_11</text>
<text x="140.3" y="91.2">4_15</text>
<text x="97.6" y="96.3">3_4</text>
<text x="140.8" y="96.3">4_2</text>
</g>
</svg>
